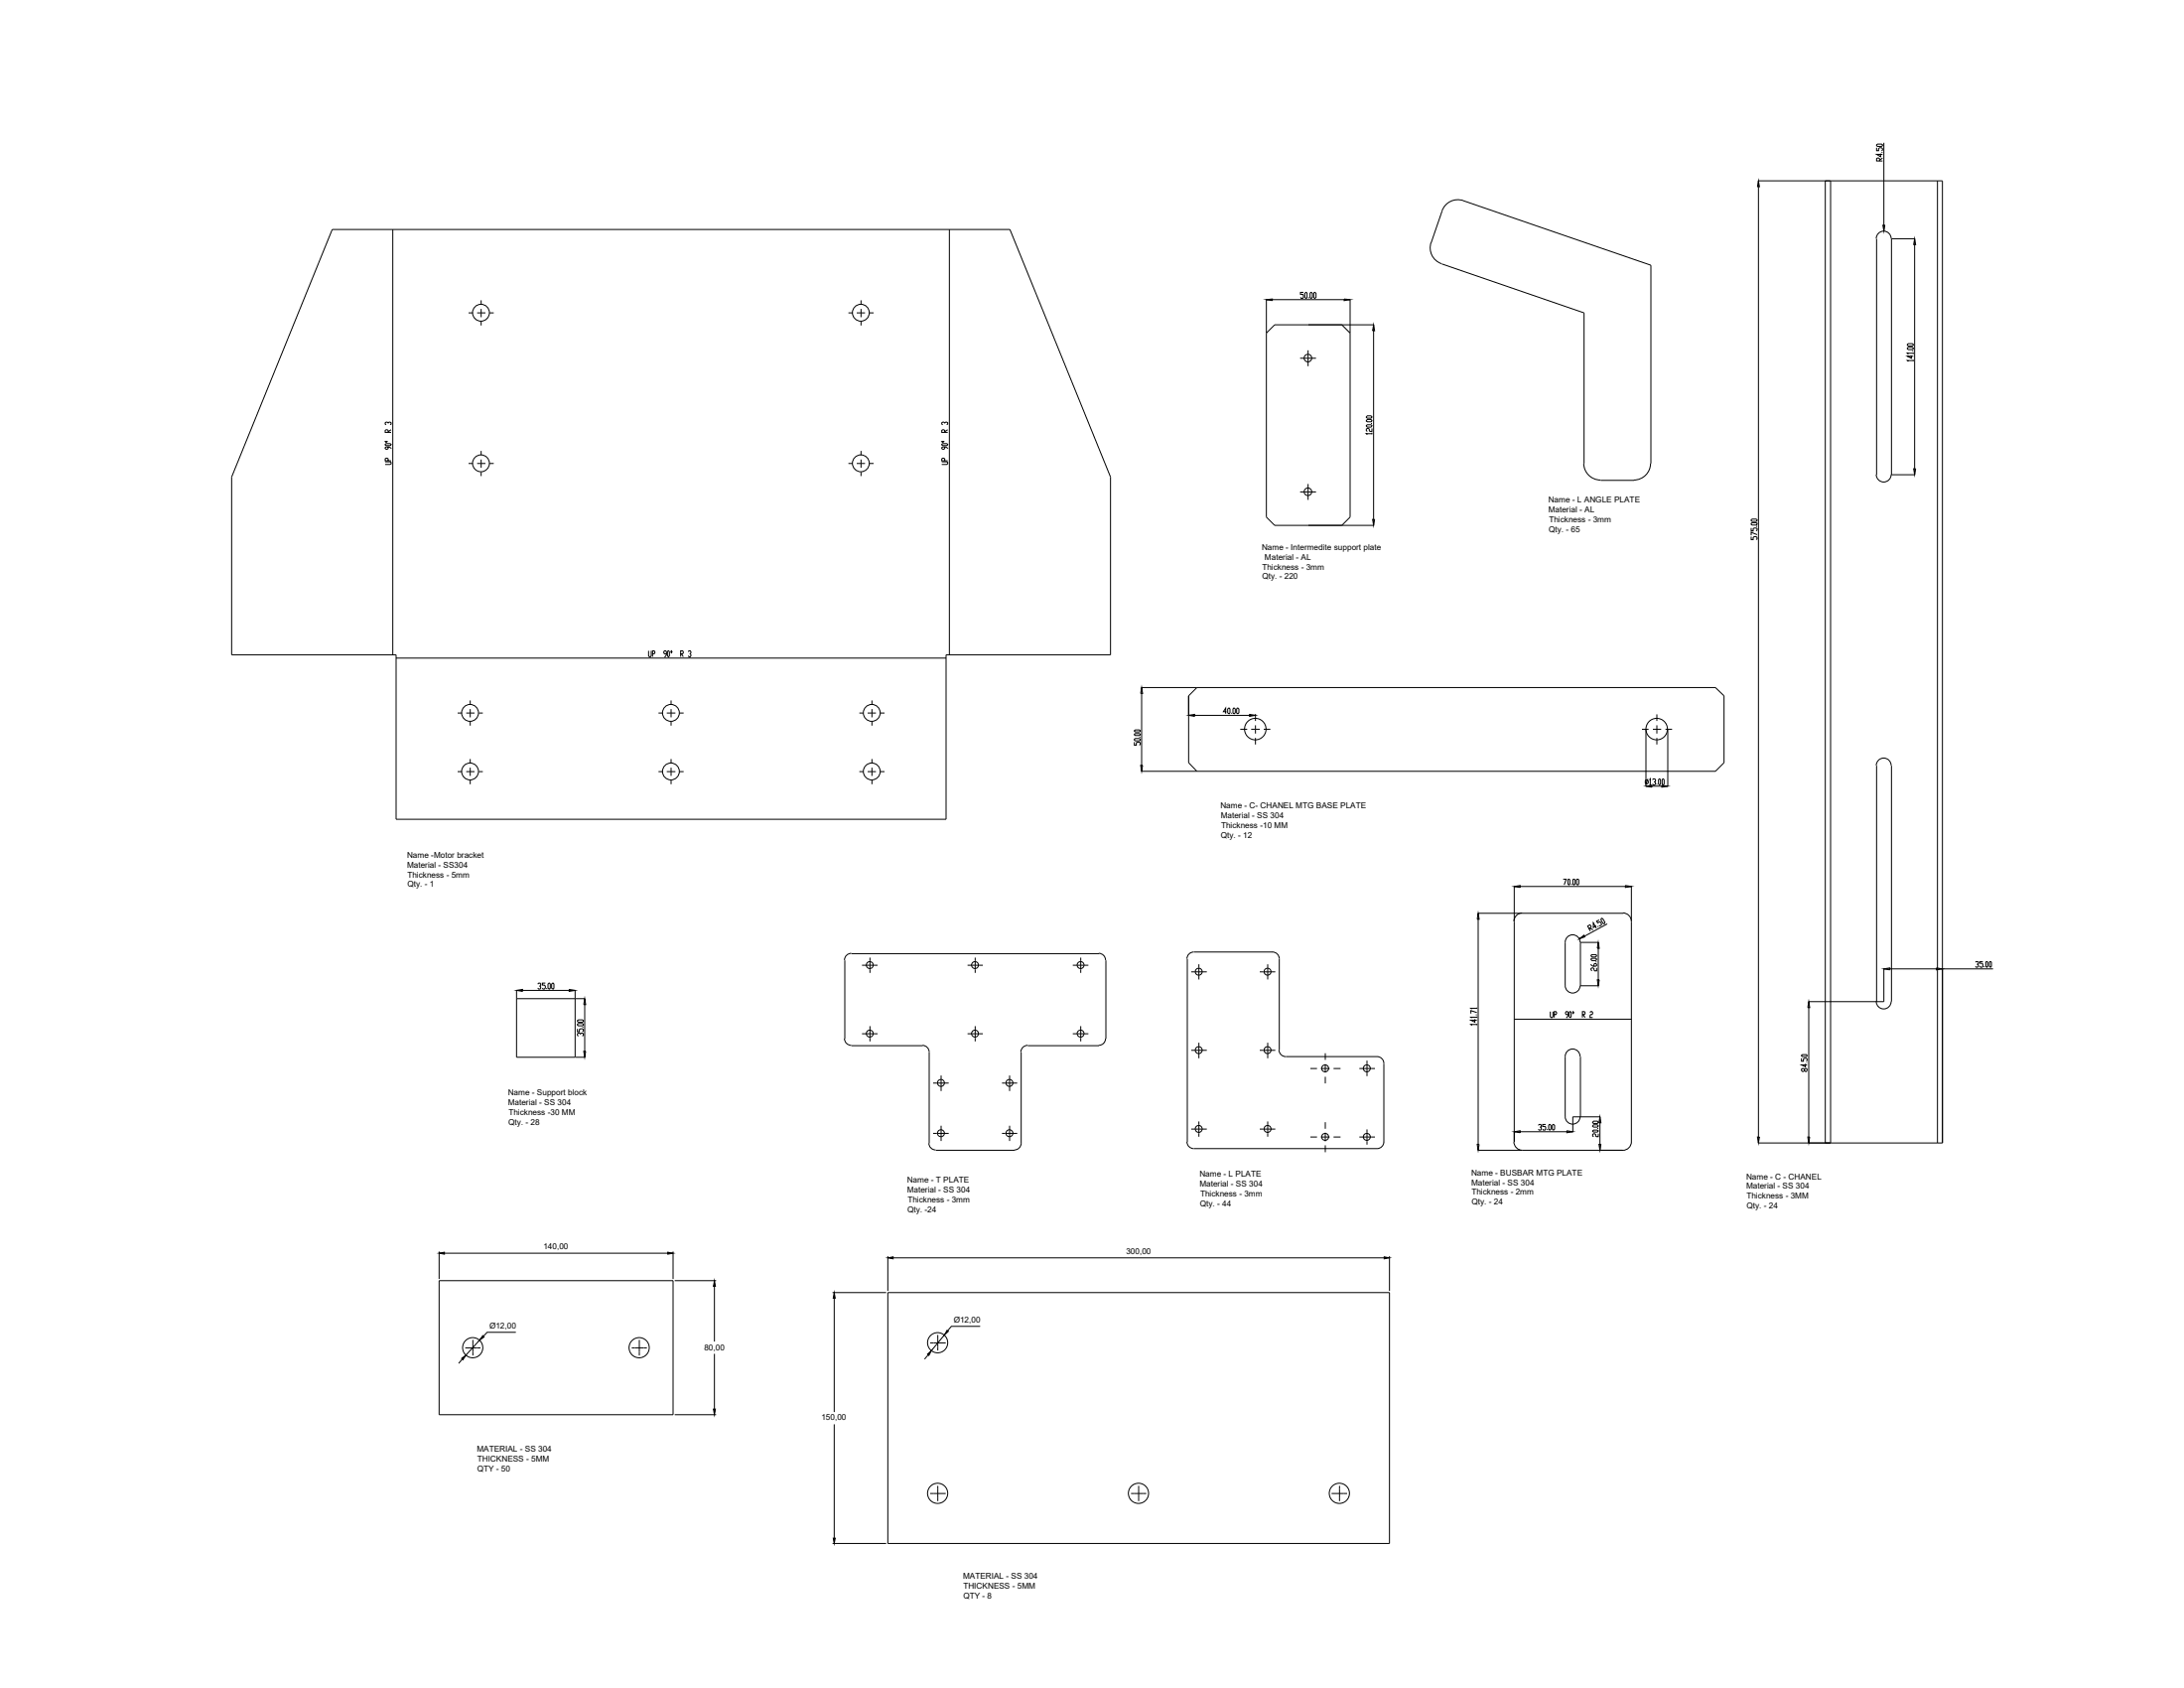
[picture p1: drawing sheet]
<svg xmlns="http://www.w3.org/2000/svg" width="279mm" height="216mm" viewBox="0 0 279 216" stroke-linecap="round" stroke-linejoin="round" font-family="sans-serif">
<!-- layer: 0 -->
<g fill="none" stroke="#000" stroke-width=".13">
<path d="M42.5 29.4h86.7l12.9 31.6v22.7h-21.1v21.1h-70.3v-21.1h-21.1v-22.7zM50.2 29.4v54.3M61.6 38.4v.6M61.6 39.5v1.1M110.2 38.4v.6M110.2 39.5v1.1M121.5 29.4v54.3M162 38.3l.8-.1v.3zM162 38.3h.8M172 38.2l.7 .1-.7 .2zM172 38.3h.7M183.1 31a2.14 2.14 0 0 0 1.3 2.7"/>
<path d="M184.4 33.8l18.2 6.2v19.3M184.5 27a2.14 2.14 0 0 1 2.7-1.3l24 8.2v25.4M184.5 27l-1.4 4M225 23.1l.1 .8h-.3zM225 23.1v.8M233.5 23.1h15v123.1h-15zM234.2 23.1v123.1M240 30.5a.95 .95 0 0 1 1-.9 .95 .95 0 0 1 .9 .9M240.1 30.5v30.2M240.9 28.8h.2l-.1 .8zM241 28.8v.8M242 30.5v30.2"/>
<path d="M244.9 30.5l.2 .8h-.3zM244.9 30.5v.8M247.9 23.1v123.1M49.3 59.1h.6l.1 .1v.1l-.1 .1h-.6M49.3 56.8l.1-.1h.5l.1 .2-.1 .1h-.5zM49.3 56.5h.2l-.1 .1zM49.7 58.9v-.2l-.2-.1-.2 .1v.2h.7M49.7 57.2v.2l-.2 .1-.2-.1v-.2h.1h.4l.2 .2M49.7 55.3v-.3h-.2h-.2v.3h.7M49.7 54.2v-.1l-.3-.1-.1 .1v.1l.1 .1M49.7 54.1l.1-.1 .2 .1v.1l-.1 .1M50 55l-.3 .2"/>
<path d="M59.9 59.3h.6M59.9 40h.6M61 59.3h1.1M61 40h1.1M61.6 41.1v.5M61.6 57.7v.5M61.6 58.8v1M62.6 59.3h.6M62.6 40h.6M108.5 59.3h.6M108.5 40h.6M109.6 59.3h1.1"/>
<path d="M109.6 40h1.1M110.2 41.1v.5M110.2 57.7v.5M110.2 58.8v1M111.2 59.3h.6M111.2 40h.6M120.5 59.1h.6l.1 .1v.1l-.1 .1h-.6M120.5 56.8l.1-.1h.5l.1 .2-.1 .1h-.5zM120.5 56.5h.2l-.1 .1zM120.9 58.9v-.2l-.2-.1-.2 .1v.2h.7M120.9 57.2v.2l-.2 .1-.2-.1v-.2h.1h.4l.2 .2M120.9 55.3v-.3h-.2h-.2v.3h.7"/>
<path d="M120.9 54.2v-.1l-.3-.1-.1 .1v.1l.1 .1M120.9 54.1l.1-.1 .2 .1v.1l-.1 .1M121.2 55l-.3 .2M163.1 41.5h8.6l1 1.1v23.5l-1 1.1h-8.6l-1.1-1.1v-23.5zM166.3 45.8h2.1M167.3 44.8v2M175.7 41.5l.2 .8h-.3zM175.7 41.5v.8M202.6 59.3a2.14 2.14 0 0 0 2.1 2.1M211.2 59.3a2.14 2.14 0 0 1-2.2 2.1M244.8 60h.3l-.2 .7zM244.9 60v.7"/>
<path d="M61.6 60.4v.5M110.2 60.4v.5M166.3 62.9h2.1M167.3 61.9v2M175.6 66.4h.3l-.2 .8zM175.7 66.4v.8M204.8 61.4h4.2M240 60.7a.95 .95 0 0 0 1 1 .95 .95 0 0 0 .9-1M50.7 84.2h70.3M58.5 91.2h.6M58.5 98.7h.6M59.6 91.2h1.1"/>
<path d="M59.6 98.7h1.1M60.2 89.6v.5M60.2 90.7v1.1M60.2 92.3v.5M60.2 97.1v.5M60.2 98.2v1M60.2 99.8v.5M61.3 91.2h.5M61.3 98.7h.5M83 83.2v.7l.1 .1h.1l.1-.1v-.7M83.5 83.6h.2l.1-.1-.1-.3h-.2v.8M84.2 91.2h.6"/>
<path d="M84.2 98.7h.6M85.3 83.6h-.3l-.1-.1 .1-.3h.2l.1 .2v.3l-.3 .3M85.3 91.2h1.1M85.3 98.7h1.1M85.5 83.2l.1 .2v.5v.1l-.2-.1v-.5zM85.9 89.6v.5M85.9 90.7v1.1M85.9 92.3v.5M85.9 97.1v.5M85.9 98.2v1M85.9 99.8v.5M85.9 83.2l.1 .2-.1 .1-.1-.1z"/>
<path d="M86.9 91.2h.6M86.9 98.7h.6M87.1 83.6h.2l.1-.1-.1-.3h-.2v.8M87.2 83.6l.2 .4M88.1 83.4v-.2h.2l.1 .2v.1l-.2 .1M88.3 83.6l.1 .1-.1 .3h-.2v-.1M109.9 91.2h.5M109.9 98.7h.5M111 91.2h1.1M111 98.7h1.1M111.5 89.6v.5M111.5 90.7v1.1"/>
<path d="M111.5 92.3v.5M111.5 97.1v.5M111.5 98.2v1M111.5 99.8v.5M112.6 91.2h.6M112.6 98.7h.6M145.9 97.9h.3l-.1 .8zM146.1 87.9l.1 .8h-.3zM146.1 87.9v.8M146.1 97.9v.8M152.1 91.5l.7-.1v.2zM152.1 89l1-1.1h66.4l1.1 1.1v8.6l-1.1 1.1h-66.4l-1-1.1z"/>
<path d="M152.1 91.5h.7M159.9 91.4l.7 .1-.7 .1zM159.9 91.5h.7M240 97.9a.95 .95 0 0 1 1-.9 .95 .95 0 0 1 .9 .9M240.1 97.9v30.2M242 97.9v30.2M189.1 116.8l.1 .8h-.2zM189.1 116.8v.8M193.7 113.4l.8-.1v.2zM193.7 117.9v28.2M193.7 113.4h.8M194.8 116.8a1.08 1.08 0 0 0-1.1 1"/>
<path d="M194.8 116.8h12.8M202.7 119.7l-.6 .4M207.6 116.8a1.08 1.08 0 0 1 1.1 1.1v28.1a1.08 1.08 0 0 1-1.1 1.1M207.9 113.3l.8 .1-.8 .1zM207.9 113.4h.8M210.6 100.6l.7-.2v.3zM210.6 100.6h.7M212.6 100.4l.8 .2-.8 .1zM212.6 100.6h.8M66.1 126.7l.7-.2v.3zM66.1 127.7h7.5v7.5h-7.5zM66.1 126.7h.7"/>
<path d="M72.8 126.5l.8 .2-.8 .1zM72.8 126.7h.8M74.7 134.5h.2l-.1 .7zM74.8 127.7l.1 .8h-.2zM74.8 127.7v.8M74.8 134.5v.7M108 132.8a.87 .87 0 0 0 .9 .9M108.1 122.8v10.1M108.9 121.9a.87 .87 0 0 0-.9 .9M108.9 133.7h9.1M108.9 122h31.7M110.3 132.2h2"/>
<path d="M110.3 123.5h2M111.3 122.5v1.9M111.3 131.2v2M118 133.7a.87 .87 0 0 1 .9 .9M118.9 134.6v11.6M119.4 138.5h2M120.4 137.6v1.9M123.8 132.2h1.9M123.8 123.5h1.9M124.8 122.5v1.9M124.8 131.2v2M128.2 138.5h1.9"/>
<path d="M129.2 137.6v1.9M130.6 134.6v11.6M131.5 133.7a.87 .87 0 0 0-.9 .9M131.5 133.7h9.1M137.2 132.2h2M137.2 123.5h2M138.3 122.5v1.9M138.3 131.2v2M140.6 121.9a.87 .87 0 0 1 .8 .9M141.4 132.8a.87 .87 0 0 1-.8 .9M141.5 122.8v10.1M151.9 122.7v23.4"/>
<path d="M152.4 134.3h2M152.4 124.3h2M152.7 121.8a.87 .87 0 0 0-.9 .8M152.7 121.8h10.1M153.4 123.3v2M153.4 133.4v2M161.2 134.3h2M161.2 124.3h2M162.2 123.3v2M162.2 133.4v2M162.8 121.8a.87 .87 0 0 1 .9 .8M163.6 134.3a.87 .87 0 0 0 .9 .8h11.7a.87 .87 0 0 1 .8 .9v10.1a.87 .87 0 0 1-.8 .8h-23.5"/>
<path d="M163.7 122.7v11.6M173.9 136.7h2M174.9 135.7v1.9M193.7 130.4h15M200.2 126.1a.95 .95 0 0 0 1 .9 .95 .95 0 0 0 .9-.9M202.1 120.1l.5-.5 .2 .2zM202.1 135.1a.95 .95 0 0 0-.9-.9 .95 .95 0 0 0-1 .9v7.7M202.1 120.5a.95 .95 0 0 0-.9-.9 .95 .95 0 0 0-1 .9v5.6M202.2 120.5v5.6M202.2 135.1v7.7M204.3 125.3h.3l-.1 .8zM204.5 120.5l.1 .8h-.3z"/>
<path d="M204.5 120.5v.8M204.5 125.3v.8M231.4 128.1l.1 .8h-.2zM231.4 128.1v.8M240 128.1a.95 .95 0 0 0 1 .9 .95 .95 0 0 0 .9-.9M241 123.9l.8-.1v.3zM241 123.9h.8M247.7 123.8l.8 .1-.8 .2zM247.7 123.9h.8M118.8 146.2a.87 .87 0 0 0 .9 .9M119.4 145h2M119.7 147.1h10.1"/>
<path d="M120.4 144v1.9M128.2 145h1.9M129.2 144v1.9M130.6 146.2a.87 .87 0 0 1-.8 .9M151.8 146a.87 .87 0 0 0 .9 .9M152.4 144.4h2M153.4 143.4v2M161.2 144.4h2M162.2 143.4v2M173.9 145.4h2M174.9 144.5v1.9M189 146.4h.2l-.1 .7z"/>
<path d="M189.1 146.4v.7M193.7 146a1.08 1.08 0 0 0 1.1 1.1M193.7 144.8l.8-.2v.3zM193.7 144.8h.8M194.8 147.1h12.8M200.2 142.8a.95 .95 0 0 0 1 1 .95 .95 0 0 0 .9-1M200.4 144.6l.8 .2-.8 .1zM200.4 144.8h.8M204.6 146.4h.2l-.1 .7zM204.7 142.8l.1 .8h-.2zM204.7 142.8v.8M204.7 146.4v.7"/>
<path d="M224.8 145.4h.3l-.1 .8zM225 145.4v.8M231.3 145.4h.2l-.1 .8zM231.4 145.4v.8M56.2 163.8h29.9v17.1h-29.9zM56.2 160.1v3.5M56.9 160.3h28.5M59.1 173.8l-.4 .6M59.5 172.4h2M60.5 171.4v2M61.3 171.4l-1.7 1.9M66 170.4h-3.7l-.5 .5"/>
<path d="M80.8 172.4h2M81.8 171.4v2M86.1 160.1v3.5M86.3 163.8h5.3M91.4 164.5v7.1M91.4 173.2v7M106.5 165.3h6.9M106.7 166v14.6M113.6 165.3h64.2v32.1h-64.2zM113.6 160.7v4.4M114.3 160.9h62.8M118.7 173.3l-.4 .5"/>
<path d="M119 171.8h2M120 170.7v2M120.8 170.7l-1.6 2M125.4 169.6h-3.7l-.5 .6M177.8 160.7v4.4M86.3 180.9h5.3M106.5 197.4h6.9M106.7 182.2v14.5M119 191h2M120 190v2M144.7 191h1.9M145.7 190v2"/>
<path d="M170.3 191h2M171.4 190v2"/>
<circle cx="61.5" cy="40" r="1.08"/>
<circle cx="110.1" cy="40" r="1.08"/>
<circle cx="61.5" cy="59.3" r="1.08"/>
<circle cx="110.1" cy="59.3" r="1.08"/>
<circle cx="167.3" cy="45.8" r=".49"/>
<circle cx="167.3" cy="62.9" r=".49"/>
<circle cx="60.1" cy="98.7" r="1.08"/>
<circle cx="60.1" cy="91.2" r="1.08"/>
<circle cx="85.8" cy="98.7" r="1.08"/>
<circle cx="85.8" cy="91.2" r="1.08"/>
<circle cx="111.5" cy="98.7" r="1.08"/>
<circle cx="111.5" cy="91.2" r="1.08"/>
<circle cx="160.6" cy="93.3" r="1.38"/>
<circle cx="211.9" cy="93.3" r="1.38"/>
<circle cx="111.3" cy="132.2" r=".44"/>
<circle cx="111.3" cy="123.4" r=".44"/>
<circle cx="120.4" cy="138.5" r=".44"/>
<circle cx="124.7" cy="132.2" r=".44"/>
<circle cx="124.7" cy="123.4" r=".44"/>
<circle cx="129.1" cy="138.5" r=".44"/>
<circle cx="138.2" cy="132.2" r=".44"/>
<circle cx="138.2" cy="123.4" r=".44"/>
<circle cx="153.4" cy="124.3" r=".44"/>
<circle cx="153.4" cy="134.3" r=".44"/>
<circle cx="162.2" cy="124.3" r=".44"/>
<circle cx="162.2" cy="134.3" r=".44"/>
<circle cx="169.5" cy="136.6" r=".44"/>
<circle cx="174.9" cy="136.6" r=".44"/>
<circle cx="120.4" cy="144.9" r=".44"/>
<circle cx="129.1" cy="144.9" r=".44"/>
<circle cx="153.4" cy="144.4" r=".44"/>
<circle cx="162.2" cy="144.4" r=".44"/>
<circle cx="169.5" cy="145.4" r=".44"/>
<circle cx="174.9" cy="145.4" r=".44"/>
<circle cx="60.5" cy="172.4" r="1.29"/>
<circle cx="81.8" cy="172.4" r="1.29"/>
<circle cx="120" cy="171.7" r="1.29"/>
<circle cx="120" cy="191" r="1.29"/>
<circle cx="145.6" cy="191" r="1.29"/>
<circle cx="171.3" cy="191" r="1.29"/>
</g>
<!-- layer: FORMAT -->
<g fill="none" stroke="#000" stroke-width=".13">
<path d="M240.1 18.9v.4h.2v-.3l.2-.1h.2l.1 .1v.2l-.1 .1M240.1 18.5l.1-.1h.5l.1 .1v.1l-.1 .1h-.5l-.1-.1zM240.6 19.7v.3l-.5-.3h.7M240.7 19.5h.1M241 18.3v10.5M162 38.3v4.3M162.8 38.3h9.2M166.8 37.4h-.4v.2h.3l.1 .2-.1 .4h-.2l-.1-.2M166.9 37.5l.1-.1 .2 .1v.5l-.1 .2-.2-.2zM167.4 38v.2M167.7 37.4l.2 .1v.5l-.1 .2-.2-.2v-.5zM168.1 37.4l.3 .1v.5l-.2 .2-.1-.2v-.5z"/>
<path d="M172.7 38.3v4.3M225 23.1h9.1M225 23.9v121.5M240.5 20.6v-.3l-.2-.1-.2 .1v.3h.7M240.8 20.2l-.3 .3M242 30.5h2.9M244.9 31.3v28.7M167.4 41.5h8.3M174.8 54.4l.1-.1h.5l.1 .2-.1 .1h-.5zM174.9 53.7h.5l.1 .2h-.1h-.5h-.1zM174.9 53.2h.5l.1 .2-.1 .1h-.5l-.1-.1zM175.4 54.2h.1"/>
<path d="M175.5 55.5h-.7l.1 .1M175.5 54.8v.4h-.2l-.1-.3-.2-.1-.2 .1v.2l.1 .1M175.5 55.3v.3M175.7 42.3v24.1M244 44.5l.1-.1h.5l.2 .1v.1l-.2 .1h-.5l-.1-.1zM244 44h.1h.5h.2v.2l-.2 .1h-.5l-.1-.1zM244.5 45.5v.3l-.5-.2h.8M244.6 44.9h.2M244.8 46.1h-.8l.1 .1M244.8 45.2h-.8l.1 .1M244.8 45.1v.2M244.8 46v.2"/>
<path d="M167.4 67.2h8.3M224 68.6v.4h.3v-.2l.1-.2h.3l.1 .2v.1l-.1 .1M224 67.5v.4h.3v-.3l.1-.1 .4 .1v.2l-.1 .1M224 66.9h.2h.5h.1v.2l-.1 .1h-.5l-.2-.1zM224 66.5l.2-.1h.5l.1 .1v.1l-.1 .1h-.5l-.2-.1zM224.7 67.3h.1M224.8 68.4l-.8-.3v.4M242 60.7h2.9M145.1 94.9v.4h.3v-.3l.1-.1 .4 .1v.2l-.1 .1M145.1 94.5h.1h.6h.1v.2l-.1 .1h-.6l-.1-.1zM145.1 93.9l.1-.1h.6l.1 .2-.1 .1h-.6zM145.1 93.4h.1h.6l.1 .1-.1 .1h-.6z"/>
<path d="M145.8 94.3h.1M146.1 87.9h7M146.1 98.7h7M146.1 88.7v9.2M152.1 89v2.5M152.8 91.5h7.1M156.9 91h-.4l.3-.4v.7M157.1 90.7l.1-.1 .2 .1v.5l-.1 .1-.2-.1zM157.6 91.2v.1M157.8 90.6l.2 .1v.5l-.1 .1-.2-.1v-.5zM158.3 90.6l.2 .1v.5l-.1 .1-.2-.1v-.5zM158.7 93.3h.9"/>
<path d="M160.1 93.3h1.1M160.6 91.4v.8M160.6 92.8v1M160.6 94.4v.8M161.7 93.3h.8M210.1 93.3h.8M210.6 99.8h.1l.2 .1v.2l-.2 .2h-.1l-.1-.2zM210.6 93.3v7.3M210.8 99.6l-.3 .8M211 99.8l.1-.2v.8M211.4 99.8l.1-.2h.2l.1 .2-.1 .2h-.1M211.5 93.3h1"/>
<path d="M212 91.4v.8M212 92.8v1M212 94.4v.8M212.3 99.6l.1 .2v.5l-.1 .1-.1-.1v-.5zM212.7 99.6l.2 .2v.5l-.1 .1-.2-.1v-.5zM213.1 93.3h.8M213.4 93.3v7.3M189.1 116.8h5.7M189.1 117.6v28.8M193.7 113.4v4.4M194.5 113.4h13.4M200 112.5h.4l-.3 .7"/>
<path d="M200.6 112.5h.1h.1v.5l-.1 .2-.1-.2zM201 113v.2M201.2 112.5h.1h.2v.5l-.1 .2-.2-.2zM201.7 112.5h.1h.2v.5l-.1 .2h-.1l-.1-.2zM203.3 118.8l.2-.2v-.1l-.1-.2-.3 .2 .4 .6M203.4 118.7l.4 .2M204.2 118.4l-.4 .2v-.6l.4 .7M204.4 118.5h.1M204.6 117.7l-.3 .1 .1 .2 .2-.1 .2 .1 .1 .2-.2 .2h-.1M204.9 117.5h.2l.2 .5v.1h-.2l-.3-.4zM205.6 118.2l-2.9 1.5M208.7 113.4v4.4"/>
<path d="M211 100.4h.2M211.3 100.6h1.3M211.7 100l.1 .1-.1 .3h-.2l-.1-.1M212 100.3v.1M66.1 126.7v1M66.8 126.7h6M68.8 125.9l.1-.2h.2l.1 .3-.2 .1M69.1 126.1l.1 .2-.1 .2h-.2l-.1-.1M69.8 125.7h-.4v.3h.2l.2 .1v.3l-.2 .1h-.1l-.1-.1M69.9 126.4v.1M70.1 125.9l.1-.2 .2 .2v.5l-.1 .1-.2-.1zM70.6 125.9l.1-.2 .2 .2v.5l-.1 .1-.2-.1z"/>
<path d="M73.6 126.7v1M73.6 135.2h1.2M73.6 127.7h1.2M73.9 131.6v.4h.2v-.3l.4-.1 .1 .1v.1l-.1 .2M73.9 131l.1-.1h.5l.1 .1v.1l-.1 .1h-.5l-.1-.1zM73.9 130.5l.1-.1h.5l.1 .1v.2h-.1h-.5h-.1zM74.3 132.3l-.2-.2-.2 .1v.2l.1 .1M74.3 132.2l.1-.1 .2 .1v.2l-.1 .1M74.5 131.4h.1M74.8 128.5v6M167.6 136.7h.9M169 136.7h1.1"/>
<path d="M169.5 134.7v.9M169.5 136.1v1.1M169.5 137.7v.9M170.6 136.7h.9M188.7 130.4v.3l-.5-.2h.7M188.8 129.8h.1M188.9 131h-.7l.1 .1M188.9 130.1h-.7l.1 .1M188.9 129.5l-.7-.2v.3M188.9 129h-.7h.1M188.9 128.9v.1M188.9 130v.2"/>
<path d="M188.9 131v.1M198.3 129.4v.6l.1 .1h.2l.1-.1v-.6M198.8 129.8h.3v-.2v-.2h-.3v.7M200.6 129.8h-.2l-.1-.2 .1-.2h.1l.1 .1v.4l-.2 .2M200.8 129.4l.2 .1v.5l-.1 .1-.2-.1v-.5zM201.3 129.4v.1v.1l-.1-.1zM202.2 126.1h2.3M202.2 120.5h2.3M202.4 129.8h.3l.1-.2-.1-.2h-.3v.7M202.5 129.8l.3 .3M203.4 129.5l.1-.1h.2l.1 .1-.1 .3h-.2l-.1 .1v.2h.4M203.5 123.3l.3 .3h.3l.2-.1v-.2l-.3-.1-.1 .4"/>
<path d="M203.5 122.7l.2-.1h.4l.2 .1-.2 .2h-.4zM203.5 122.2l.2-.1h.4l.2 .2-.2 .1h-.4zM204.1 123h.2M204.3 123.8v.4h-.3l-.1-.3-.1-.1-.3 .1v.2l.2 .1M204.5 121.3v4M230.5 135.4v.3h.2v-.3h.1h.4l-.1 .3M230.5 135l.1-.1h.5l.1 .2h-.1h-.5zM230.8 136.8l.2-.1 .2 .1-.1 .2h-.1l-.3-.3-.2 .1v.1l.1 .1 .2-.1M231 136.1v.4l-.5-.3h.7M231.1 135.9h.1M231.4 128.9v16.5M241 123.9v4.2h-9.6"/>
<path d="M241.8 123.9h5.9M252.7 123.1l.1-.1 .3 .1v.1l-.2 .1M253 123.3l.1 .3-.1 .1h-.2l-.1-.1M253.7 123h-.4v.2h.3l.1 .1-.1 .4h-.2l-.1-.1M253.8 123.6v.1M254 123.1l.1-.1 .2 .1v.5l-.1 .1-.2-.1zM254.6 123l.2 .1v.5l-.1 .1-.2-.1v-.5zM255 123.9h-6.5v22.3M167.6 145.4h.9M169 145.4h1.1M169.5 143.5v.9M169.5 144.9v1.1"/>
<path d="M169.5 146.5v.9M170.6 145.4h.9M189.1 147.1h5.7M193.7 144.8v1.2M194.5 144.8h5.9M196.8 143.9l.1-.1h.2l.1 .3-.2 .1M197.1 144.2l.1 .1-.1 .2h-.2l-.1-.1M197.7 143.8h-.3v.3h.3v.1v.3h-.3v-.1M198 144.4v.1M198.2 143.8l.2 .1v.5l-.1 .1-.2-.1v-.5zM198.7 143.8l.2 .1v.5l-.1 .1-.2-.1v-.5zM203.8 144.6l.1-.1h.4l.2 .2-.2 .1h-.4z"/>
<path d="M203.8 144l.1-.1h.4l.2 .2-.2 .1h-.4zM203.8 143.5l.1-.1h.4l.2 .2-.2 .1h-.4zM204.3 144.3h.2M204.5 145v.4l-.4-.1v-.2l-.1-.1-.2 .1v.2l.1 .1M204.7 147.1h2.9M204.7 142.8h-3.5v2M204.7 143.6v2.8M225 146.2h9.1"/>
</g>
<!-- layer: 0 -->
<path d="M56.2 160.3l.7-.1v.2zM59.1 173.8l.5-.5-.4 .6zM61.8 170.8l.1 .2-.6 .4zM85.4 160.2l.7 .1-.7 .1zM91.4 163.8l.1 .7h-.2zM106.7 165.3l.1 .7h-.2zM113.6 160.9l.7-.1v.2zM118.7 173.2l.5-.5-.4 .7zM121.2 170.2l.1 .1-.5 .4zM177.1 160.8l.7 .1-.7 .1zM91.3 180.2h.2l-.1 .7zM106.6 196.7h.2l-.1 .7z" fill="#000" stroke="#000" stroke-width=".13"/>
<g font-size="1">
<text x="198.1" y="64.3">Name - L ANGLE PLATE</text>
<text x="198.1" y="65.6">Material - AL</text>
<text x="161.4" y="70.3">Name - Intermedite support plate</text>
<text x="161.8" y="71.6">Material - AL</text>
<text x="198.1" y="68.1">Qty. - 65</text>
<text x="198.2" y="66.8">Thickness - 3mm</text>
<text x="161.5" y="72.9">Thickness - 3mm</text>
<text x="161.5" y="74.1">Qty. - 220</text>
<text x="156.1" y="103.4">Name - C- CHANEL MTG BASE PLATE</text>
<text x="156.2" y="104.7">Material - SS 304</text>
<text x="156.2" y="107.2">Qty. - 12</text>
<text x="156.2" y="105.9">Thickness -10 MM</text>
<text x="52.1" y="109.7">Name -Motor bracket</text>
<text x="52.1" y="111">Material - SS304</text>
<text x="52.1" y="112.2">Thickness - 5mm</text>
<text x="52.1" y="113.5">Qty. - 1</text>
<text x="65" y="140.1">Name - Support block</text>
<text x="65" y="141.4">Material - SS 304</text>
<text x="65" y="143.9">Qty. - 28</text>
<text x="65.1" y="142.6">Thickness -30 MM</text>
<text x="116" y="151.3">Name - T PLATE</text>
<text x="116" y="152.6">Material - SS 304</text>
<text x="116.1" y="155.1">Qty. -24</text>
<text x="116.1" y="153.9">Thickness - 3mm</text>
<text x="153.5" y="150.5">Name - L PLATE</text>
<text x="153.5" y="151.8">Material - SS 304</text>
<text x="153.5" y="154.3">Qty. - 44</text>
<text x="153.5" y="153">Thickness - 3mm</text>
<text x="188.2" y="150.3">Name - BUSBAR MTG PLATE</text>
<text x="188.2" y="151.6">Material - SS 304</text>
<text x="188.3" y="152.8">Thickness - 2mm</text>
<text x="188.3" y="154.1">Qty. - 24</text>
<text x="223.4" y="150.8">Name - C - CHANEL</text>
<text x="223.4" y="152.1">Material - SS 304</text>
<text x="223.4" y="153.3">Thickness - 3MM</text>
<text x="223.4" y="154.6">Qty. - 24</text>
<text x="69.5" y="159.8">140,00</text>
<text x="144.1" y="160.4">300,00</text>
<text x="62.6" y="169.9">Ø12,00</text>
<text x="90.1" y="172.7">80,00</text>
<text x="122" y="169.2">Ø12,00</text>
<text x="61" y="185.7">MATERIAL - SS 304</text>
<text x="105.1" y="181.7">150,00</text>
<text x="61" y="186.9">THICKNESS - 5MM</text>
<text x="61" y="188.2">QTY - 50</text>
<text x="123.2" y="201.9">MATERIAL - SS 304</text>
<text x="123.2" y="203.2">THICKNESS - 5MM</text>
<text x="123.2" y="204.4">QTY - 8</text>
</g>
</svg>
